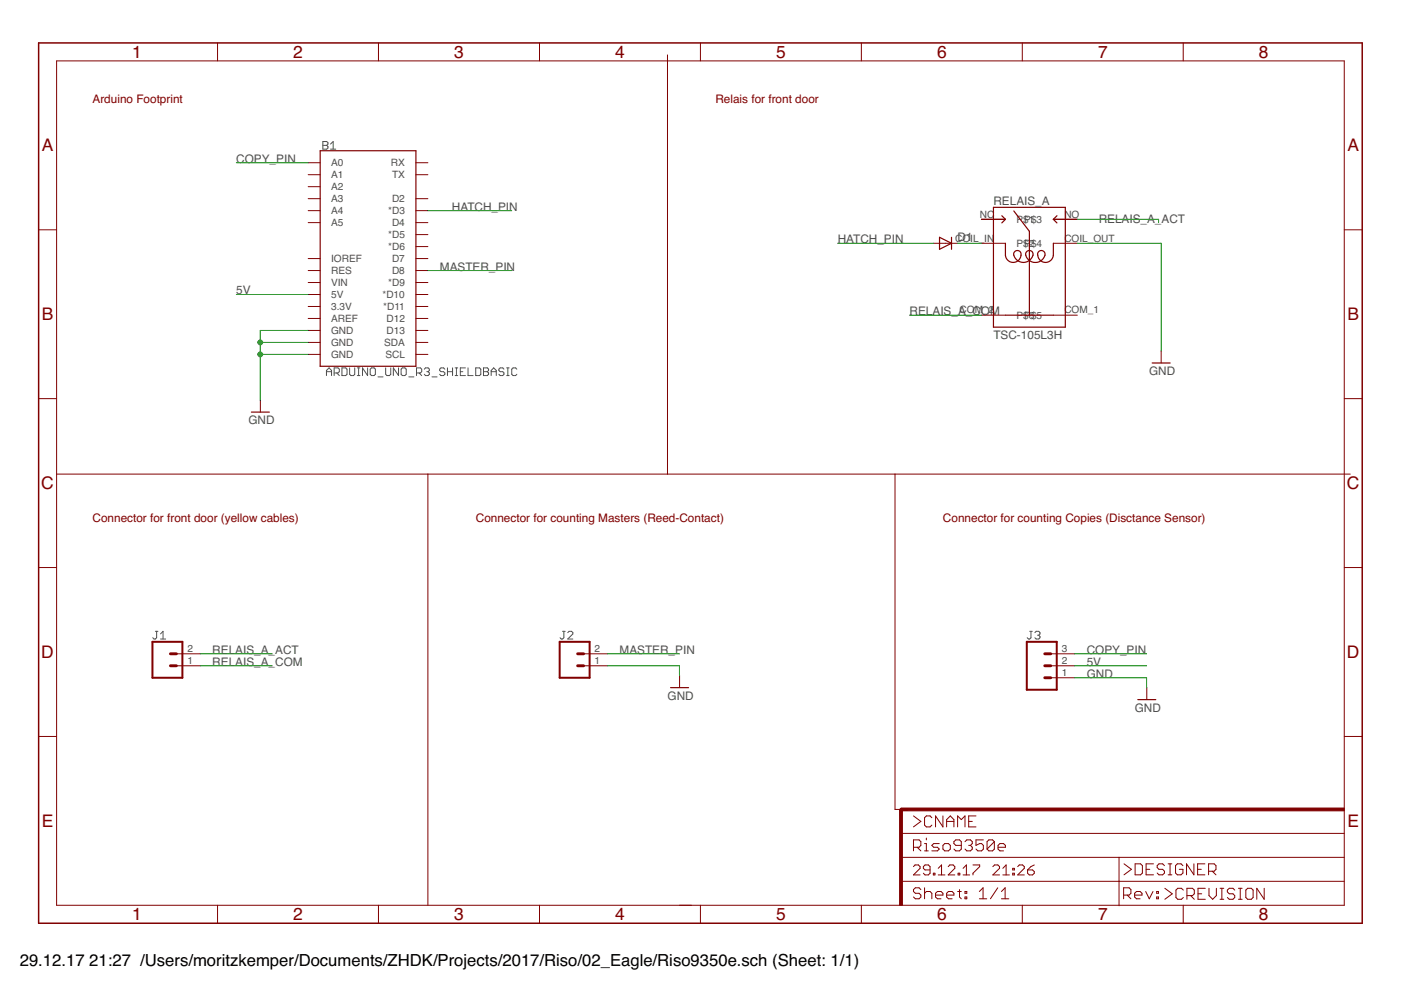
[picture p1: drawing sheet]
<svg xmlns="http://www.w3.org/2000/svg" width="297mm" height="210mm" viewBox="0 0 297 210" stroke-linecap="round" stroke-linejoin="round" font-family="sans-serif">
<g fill="none" stroke="#505050" stroke-width=".21">
<path d="M68.5 30h.8l.2 .3v.2l-.2 .3 .2 .3v.3l-.2 .2h-.8zM68.5 30.8h.8M70.1 31.6h1.1M70.1 30.5l.5-.5v1.6M69.2 79.6v-1.1l.6-.5 .5 .5v1.1M69.2 78.8h1.1M70.8 79.1h.9l.2-.3v-.5l-.2-.3h-.9v1.6M71.4 79.1l.5 .5M72.5 78h.8l.3 .3v1.1l-.3 .2h-.8zM74.1 78v1.4l.3 .2h.6l.2-.2v-1.4M75.8 78h.5M75.8 79.6h.5"/>
<path d="M76 78v1.6M77.9 78v1.6l-1-1.6v1.6M78.8 78h.5l.3 .3v1.1l-.3 .2h-.5l-.3-.2v-1.1zM80.1 79.9h1.1M81.8 78v1.4l.2 .2h.6l.2-.2v-1.4M84.5 78v1.6l-1.1-1.6v1.6M85.3 78h.6l.2 .3v1.1l-.2 .2h-.6l-.3-.2v-1.1zM86.7 79.9h1.1M88.3 79.1h.8l.3-.3v-.5l-.3-.3h-.8v1.6M88.9 79.1l.5 .5M90 78.3l.2-.3h.6l.2 .3v.2l-.2 .3M90.5 78.8h.3"/>
<path d="M90.8 78.8l.2 .3v.3l-.2 .2h-.6l-.2-.2M91.6 79.9h1.1M94.3 78.3l-.3-.3h-.5l-.3 .3v.2l.3 .3h.5l.3 .3v.3l-.3 .2h-.5l-.3-.2M94.9 78.8h1M94.9 78v1.6M95.9 78v1.6M96.5 78h.5M96.5 79.6h.5M96.8 78v1.6M97.6 78.8h.5M98.7 78h-1.1v1.6h1.1M99.2 78v1.6h1.1"/>
<path d="M100.9 78h.8l.2 .3v1.1l-.2 .2h-.8zM102.5 78.8h.8M102.5 78h.8l.3 .3v.2l-.3 .3 .3 .3v.3l-.3 .2h-.8zM104.1 78.8h1.1M104.1 79.6v-1.1l.6-.5 .5 .5v1.1M106.8 78.3l-.2-.3h-.6l-.2 .3v.2l.2 .3h.6l.2 .3v.3l-.2 .2h-.6l-.2-.2M107.4 78h.5M107.4 79.6h.5M107.7 78v1.6M109.6 78.3l-.3-.3h-.5l-.3 .3v1.1l.3 .2h.5l.3-.2M32.9 133.9h.6M33.2 133.9v1.3l-.3 .3h-.2l-.3-.3"/>
<path d="M34 135.5h1.1M34 134.4l.6-.5v1.6M119.3 133.9h.5M119.5 133.9v1.3l-.2 .3h-.3l-.3-.3M120.4 134.1l.2-.2h.6l.3 .2v.3l-1.1 1.1h1.1M218.3 133.9h.6M218.6 133.9v1.3l-.3 .3h-.2l-.3-.3M219.4 134.1l.3-.2h.5l.3 .2v.3l-.3 .3M220 134.7h.2M220.2 134.7l.3 .3v.2l-.3 .3h-.5l-.3-.3"/>
</g>
<g fill="none" stroke="#800000" stroke-width=".21">
<path d="M12 12.9h273v179h-273zM46.1 9.1v3.8M80.2 9.1v3.8M114.4 9.1v3.8M141.5 11.6v88.9M148.5 9.1v3.8M182.6 9.1v3.8M216.7 9.1v3.8M250.9 9.1v3.8M65.3 34.5h2.6M65.3 37h2.6M65.3 39.6h2.6"/>
<path d="M88.2 34.5h2.5M88.2 37h2.5M8.2 48.7h3.8M65.3 42.1h2.6M65.3 44.7h2.6M65.3 47.2h2.6M65.3 54.8h2.6M65.3 57.4h2.6M65.3 59.9h2.6M88.2 42.1h2.5M88.2 44.7h2.5M88.2 47.2h2.5"/>
<path d="M88.2 49.7h2.5M88.2 52.3h2.5M88.2 54.8h2.5M88.2 57.4h2.5M88.2 59.9h2.5M197.9 51.6h5.1M208.1 46.5h5.1M208.1 51.6h5.1M223.3 46.5h5.1M223.3 51.6h5.1M285 48.7h3.8M65.3 62.4h2.6"/>
<path d="M65.3 65h2.6M65.3 67.5h2.6M65.3 70.1h2.6M65.3 72.6h2.6M65.3 75.1h2.6M88.2 62.4h2.5M88.2 65h2.5M88.2 67.5h2.5M88.2 70.1h2.5M88.2 72.6h2.5M88.2 75.1h2.5M208.1 66.8h5.1"/>
<path d="M223.3 66.8h5.1M246.2 74.4v2.6M8.2 84.5h3.8M55.2 84.8v2.6M285 84.5h3.8M12 100.5h274.3M90.7 100.5v91.4M189.8 100.5v71.1h2.5M8.2 120.3h3.8M37.4 138.6h5.1M123.7 138.6h5.1M222.8 138.6h5.1"/>
<path d="M285 120.3h3.8M8.2 156.1h3.8M37.4 141.2h5.1M123.7 141.2h5.1M144.1 143.3v2.5M222.8 141.2h5.1M222.8 143.7h5.1M243.1 145.8v2.5M285 156.1h3.8M191 176.7h94M193.7 179.6h1.2l.3-.4v-.7l-.3-.4h-1.2v2.3M193.7 173l1.5 1.2-1.5 1.1"/>
<path d="M194.5 179.6l.7 .8M196 178.9h.4v1.5M196.4 177.7v.4M197.6 173.4l-.4-.4h-.8l-.4 .4v1.5l.4 .4h.8l.4-.4M199.1 178.9h-1.1l-.4 .3 .4 .4h.8l.3 .4-.3 .4h-1.2M199.9 173v2.3l-1.5-2.3v2.3M200.3 178.9h.8l.4 .3v.8l-.4 .4h-.8l-.4-.4v-.8zM200.7 175.3v-1.5l.8-.8 .7 .8v1.5M200.7 174.2h1.5M203 175.3v-2.3l.8 .8 .8-.8v2.3M203.8 179.2h-1.2l-.4-.3v-.4l.4-.4h.8l.4 .4v1.5l-.4 .4h-.8l-.4-.4M204.6 178.5l.4-.4h.8l.3 .4v.4l-.3 .3"/>
<path d="M205.4 179.2h.4M205.4 174.2h.7M205.8 179.2l.3 .4v.4l-.3 .4h-.8l-.4-.4M206.9 173h-1.5v2.3h1.5M208.5 178.1h-1.6v1.1l.8-.3h.4l.4 .3v.8l-.4 .4h-.8l-.4-.4M210.8 178.5l-.4-.4h-.7l-.4 .4v1.5M210.8 178.5v1.5l-.4 .4h-.7l-.4-.4M210.8 178.5l-1.5 1.5M211.6 179.6h1.6v-.4l-.4-.3h-.8l-.4 .3v.8l.4 .4h.8M46.1 191.9v3.8M80.2 191.9v3.8M114.4 191.9v3.8"/>
<path d="M148.5 191.9v3.8M182.6 191.9v3.8M191 186.9h94M191 181.8h94M193.7 183.7l.3-.3h.7l.4 .3v.4l-1.4 1.4h1.4M195.2 188.6l-.3-.4h-.8l-.4 .4v.4l.4 .4h.8l.3 .4v.4l-.3 .4h-.8l-.4-.4M196 180.4h.8M196 189.4l.4-.4h.8l.4 .4v1.2M196 188.2v2.4M197.2 184.4h-1.1l-.3-.3v-.4l.3-.3h.7l.4 .3v1.4l-.4 .4h-.7l-.3-.4M197.9 185.1h.3v.4h-.3zM198.4 189.8h1.5v-.4l-.4-.4h-.7l-.4 .4v.8l.4 .4h.7"/>
<path d="M198.9 185.5h1.4M198.9 184.1l.7-.7v2.1M200.7 189.8h1.5v-.4l-.3-.4h-.8l-.4 .4v.8l.4 .4h.8M201 183.7l.4-.3h.7l.3 .3v.4l-1.4 1.4h1.4M203 189h.8M203.1 185.1h.4v.4h-.4zM203.4 188.6v1.6l.4 .4M204.2 185.5h1.4M204.2 184.1l.7-.7v2.1M204.6 190.2h.4v.4h-.4zM204.6 189h.4v.4h-.4zM206.3 183.4h1.4v.3l-1.4 1.4v.4"/>
<path d="M207.6 189l.8-.8v2.4M207.6 190.6h1.6M210.5 183.7l.4-.3h.7l.3 .3v.4l-1.4 1.4h1.4M211.5 188.2l-1.5 2.4M212.3 190.6h1.6M212.3 189l.8-.8v2.4M212.6 185.5h1.4M212.6 184.1l.7-.7v2.1M214.7 185.1h.4v.4h-.4zM214.7 184.1h.4v.3h-.4zM215.8 183.7l.3-.3h.7l.4 .3v.4l-1.4 1.4h1.4M216.7 191.9v3.8"/>
<path d="M217.9 184.4h1l.4 .4v.3l-.4 .4h-.7l-.3-.4zM219.3 183.4l-.7 .3-.7 .7M237.3 181.8v10.2M238.2 189.8h1.2l.4-.4v-.8l-.4-.4h-1.2v2.4M238.3 183.2l1.6 1.1-1.6 1.2M239 189.8l.8 .8M240.6 189.8h1.5v-.4l-.4-.4h-.7l-.4 .4v.8l.4 .4h.7M240.7 183.2h1.1l.4 .3v1.6l-.4 .4h-1.1zM242.9 189l.8 1.6 .8-1.6M243 184.3h.8M244.6 183.2h-1.6v2.3h1.6M245.2 190.2h.4v.4h-.4z"/>
<path d="M245.2 189h.4v.4h-.4zM246.9 183.5l-.4-.3h-.8l-.4 .3v.4l.4 .4h.8l.4 .4v.4l-.4 .4h-.8l-.4-.4M247 188.3l1.5 1.2-1.5 1.2M247.7 185.5h.8M247.7 183.2h.8M248.1 183.2v2.3M250.8 183.5l-.4-.3h-.8l-.4 .3v1.6l.4 .4h.8l.4-.4v-.8h-.8M250.9 191.9v3.8M250.9 188.7l-.4-.4h-.8l-.4 .4v1.6l.4 .4h.8l.4-.4M251.7 189.9h1.1l.4-.4v-.8l-.4-.4h-1.1v2.4M252.4 189.9l.8 .8M253.1 183.2v2.3l-1.5-2.3v2.3"/>
<path d="M253.9 184.3h.8M254 189.5h.8M255.5 183.2h-1.6v2.3h1.6M255.5 188.3h-1.5v2.4h1.5M256.2 184.7h1.2l.4-.4v-.8l-.4-.3h-1.2v2.3M256.3 188.3v1.6l.8 .8 .8-.8v-1.6M257 184.7l.8 .8M258.7 188.3h.8M258.7 190.7h.8M259.1 188.3v2.4M261.8 188.7l-.4-.4h-.8l-.4 .4v.4l.4 .4h.8l.4 .4v.4l-.4 .4h-.8l-.4-.4M262.6 188.3h.8"/>
<path d="M262.6 190.7h.8M263 188.3v2.4M264.5 188.3h.8l.4 .4v1.6l-.4 .4h-.8l-.4-.4v-1.6zM268 188.3v2.4l-1.5-2.4v2.4"/>
</g>
<g fill="#800000" stroke="#800000" stroke-width=".21">
<path d="M190.7 171.6h.6v20.3h-.6z"/>
<path d="M191 171.3h94v.6h-94z"/>
</g>
<path d="M36.1 138.6h1.3M122.5 138.6h1.2M221.5 138.6h1.3M36.1 141.2h1.3M122.5 141.2h1.2M221.5 141.2h1.3M221.5 143.7h1.3M192.3 171.6h-1.3v1.3" fill="none" stroke="#800000" stroke-width=".61"/>
<path d="M8.2 9.1h280.6v186.6h-280.6z" fill="none" stroke="#800000" stroke-width=".32"/>
<g fill="none" stroke="#800000" stroke-width=".25">
<path d="M67.9 32h20.3v45.7h-20.3zM199.2 50.3l2.5 1.3-2.5 1.3zM201.7 50.3v2.6M208.1 46.5h5.1M210.6 44h15.3v25.4h-15.3zM212.4 45.7l.8 .8M213.2 51.6v2.5a1.64 1.64 0 0 0 2 1.5 1.64 1.64 0 0 0 1.1-2.2 .82 .82 0 0 0-1.1-.1 .82 .82 0 0 0-.1 1.2 2.05 2.05 0 0 0 2.3 1.1 2.05 2.05 0 0 0 1.6-2 .82 .82 0 0 0-1.2-.4 .82 .82 0 0 0-.2 1.3 2.05 2.05 0 0 0 2.3 1.1 2.05 2.05 0 0 0 1.6-2 .84 .84 0 0 0-1.2-.4 .84 .84 0 0 0-.2 1.3 1.66 1.66 0 0 0 1.8 1.1 1.66 1.66 0 0 0 1.4-1.5v-2.5M213.2 46.5l-.8 .8M214.9 44.7l3.3 4.3v17.8M223.3 46.5h5.1M223.3 46.5l.8 .8M224.1 45.7l-.8 .8"/>
<path d="M213.2 66.8h10.1M244.3 77h3.8M53.3 87.4h3.8M142.2 145.8h3.8M241.2 148.3h3.8"/>
</g>
<path d="M32.3 136.1h6.4v7.6h-6.4zM118.7 136.1h6.3v7.6h-6.3zM217.7 136.1h6.3v10.1h-6.3z" fill="none" stroke="#800000" stroke-width=".42"/>
<g fill="none" stroke="#008000" stroke-width=".21">
<path d="M50.1 34.5h15.2M90.7 44.7h17.8M90.7 57.4h17.8M177.6 51.6h20.3M203 51.6h5.1M228.4 51.6h17.8v22.8M228.4 46.5h17.2v.7M50.1 62.4h15.2M55.2 75.1h10.1M55.2 72.6h10.1M65.3 70.1h-10.1v14.7M192.8 66.8h15.3"/>
<path d="M55.2 84.8h.1M42.5 138.6h15.2M128.8 138.6h15.3M227.9 138.6h15.2M42.5 141.2h15.2M128.8 141.2h15.3v2.1M227.9 141.2h15.2M227.9 143.7h15.2v2.1"/>
</g>
<g fill="#008000" stroke="#008000" stroke-width=".21">
<circle cx="55.2" cy="75.1" r=".51"/>
<circle cx="55.2" cy="72.6" r=".51"/>
</g>
<g font-size="3.7" fill="#800000">
<text x="28" y="12.3">1</text>
<text x="62.2" y="12.3">2</text>
<text x="96.3" y="12.3">3</text>
<text x="130.4" y="12.3">4</text>
<text x="164.5" y="12.3">5</text>
<text x="198.7" y="12.3">6</text>
<text x="232.8" y="12.3">7</text>
<text x="266.9" y="12.3">8</text>
<text x="8.9" y="32.1">A</text>
<text x="285.7" y="32.1">A</text>
<text x="8.9" y="67.9">B</text>
<text x="285.7" y="67.9">B</text>
<text x="8.8" y="103.7">C</text>
<text x="285.6" y="103.7">C</text>
<text x="8.8" y="139.5">D</text>
<text x="285.6" y="139.5">D</text>
<text x="8.9" y="175.3">E</text>
<text x="285.7" y="175.3">E</text>
<text x="28" y="195.1">1</text>
<text x="62.2" y="195.1">2</text>
<text x="96.3" y="195.1">3</text>
<text x="130.4" y="195.1">4</text>
<text x="164.5" y="195.1">5</text>
<text x="198.7" y="195.1">6</text>
<text x="232.8" y="195.1">7</text>
<text x="266.9" y="195.1">8</text>
</g>
<g font-size="3.5">
<text x="4.2" y="204.7">29.12.17</text>
<text x="18.9" y="204.7">21:27 /Users/moritzkemper/Documents/ZHDK/Projects/2017/Riso/02_Eagle/Riso9350e.sch (Sheet: 1/1)</text>
</g>
<g font-size="2.5" fill="#800000">
<text x="19.6" y="21.8">Arduino Footprint</text>
<text x="151.7" y="21.8">Relais for front door</text>
<text x="19.6" y="110.7">Connector for front door (yellow cables)</text>
<text x="100.9" y="110.7">Connector for counting Masters (Reed-Contact)</text>
<text x="199.9" y="110.7">Connector for counting Copies (Disctance Sensor)</text>
</g>
<g font-size="2.5" fill="#505050">
<text x="50.1" y="34.5">COPY_PIN</text>
<text x="95.8" y="44.7">HATCH_PIN</text>
<text x="210.6" y="43.5">RELAIS_A</text>
<text x="232.9" y="47.2">RELAIS_A_ACT</text>
<text x="177.6" y="51.6">HATCH_PIN</text>
<text x="203" y="51.1">D1</text>
<text x="93.3" y="57.4">MASTER_PIN</text>
<text x="50.1" y="62.4">5V</text>
<text x="192.8" y="66.8">RELAIS_A_COM</text>
<text x="210.6" y="71.9">TSC-105L3H</text>
<text x="243.6" y="79.5">GND</text>
<text x="52.7" y="89.9">GND</text>
<text x="45" y="141.2">RELAIS_A_COM</text>
<text x="45" y="138.6">RELAIS_A_ACT</text>
<text x="131.4" y="138.6">MASTER_PIN</text>
<text x="230.4" y="143.7">GND</text>
<text x="230.4" y="138.6">COPY_PIN</text>
<text x="230.4" y="141.2">5V</text>
<text x="141.6" y="148.3">GND</text>
<text x="240.6" y="150.9">GND</text>
</g>
<g font-size="2.1" fill="#505050">
<text x="70.2" y="35.3">A0</text>
<text x="82.9" y="35.3">RX</text>
<text x="70.2" y="37.8">A1</text>
<text x="70.2" y="40.3">A2</text>
<text x="83.1" y="37.8">TX</text>
<text x="70.2" y="42.9">A3</text>
<text x="70.2" y="45.4">A4</text>
<text x="70.2" y="48">A5</text>
<text x="82.3" y="45.4">*D3</text>
<text x="83.1" y="42.9">D2</text>
<text x="83.1" y="48">D4</text>
<text x="207.7" y="46.1">NC</text>
<text x="215.5" y="47.3">P$P1$3</text>
<text x="225.7" y="46.1">NO</text>
<text x="82.3" y="50.5">*D5</text>
<text x="82.3" y="53">*D6</text>
<text x="202.5" y="51.2">COIL_IN</text>
<text x="215.5" y="52.3">P$P2$4</text>
<text x="225.7" y="51.2">COIL_OUT</text>
<text x="70.2" y="58.1">RES</text>
<text x="70.2" y="55.6">IOREF</text>
<text x="83.1" y="55.6">D7</text>
<text x="83.1" y="58.1">D8</text>
<text x="70.2" y="60.7">VIN</text>
<text x="70.2" y="63.2">5V</text>
<text x="70.2" y="65.7">3.3V</text>
<text x="81.1" y="63.2">*D10</text>
<text x="81.3" y="65.7">*D11</text>
<text x="82.3" y="60.7">*D9</text>
<text x="70.2" y="68.3">AREF</text>
<text x="70.2" y="70.8">GND</text>
<text x="81.9" y="68.3">D12</text>
<text x="81.9" y="70.8">D13</text>
<text x="203.5" y="66.5">COM_2</text>
<text x="215.5" y="67.6">P$P6$5</text>
<text x="225.7" y="66.5">COM_1</text>
<text x="70.2" y="73.4">GND</text>
<text x="70.2" y="75.9">GND</text>
<text x="81.4" y="73.4">SDA</text>
<text x="81.7" y="75.9">SCL</text>
<text x="39.7" y="140.8">1</text>
<text x="39.7" y="138.3">2</text>
<text x="126.1" y="140.8">1</text>
<text x="126.1" y="138.3">2</text>
<text x="225.1" y="143.3">1</text>
<text x="225.1" y="140.8">2</text>
<text x="225.1" y="138.3">3</text>
</g>
</svg>
